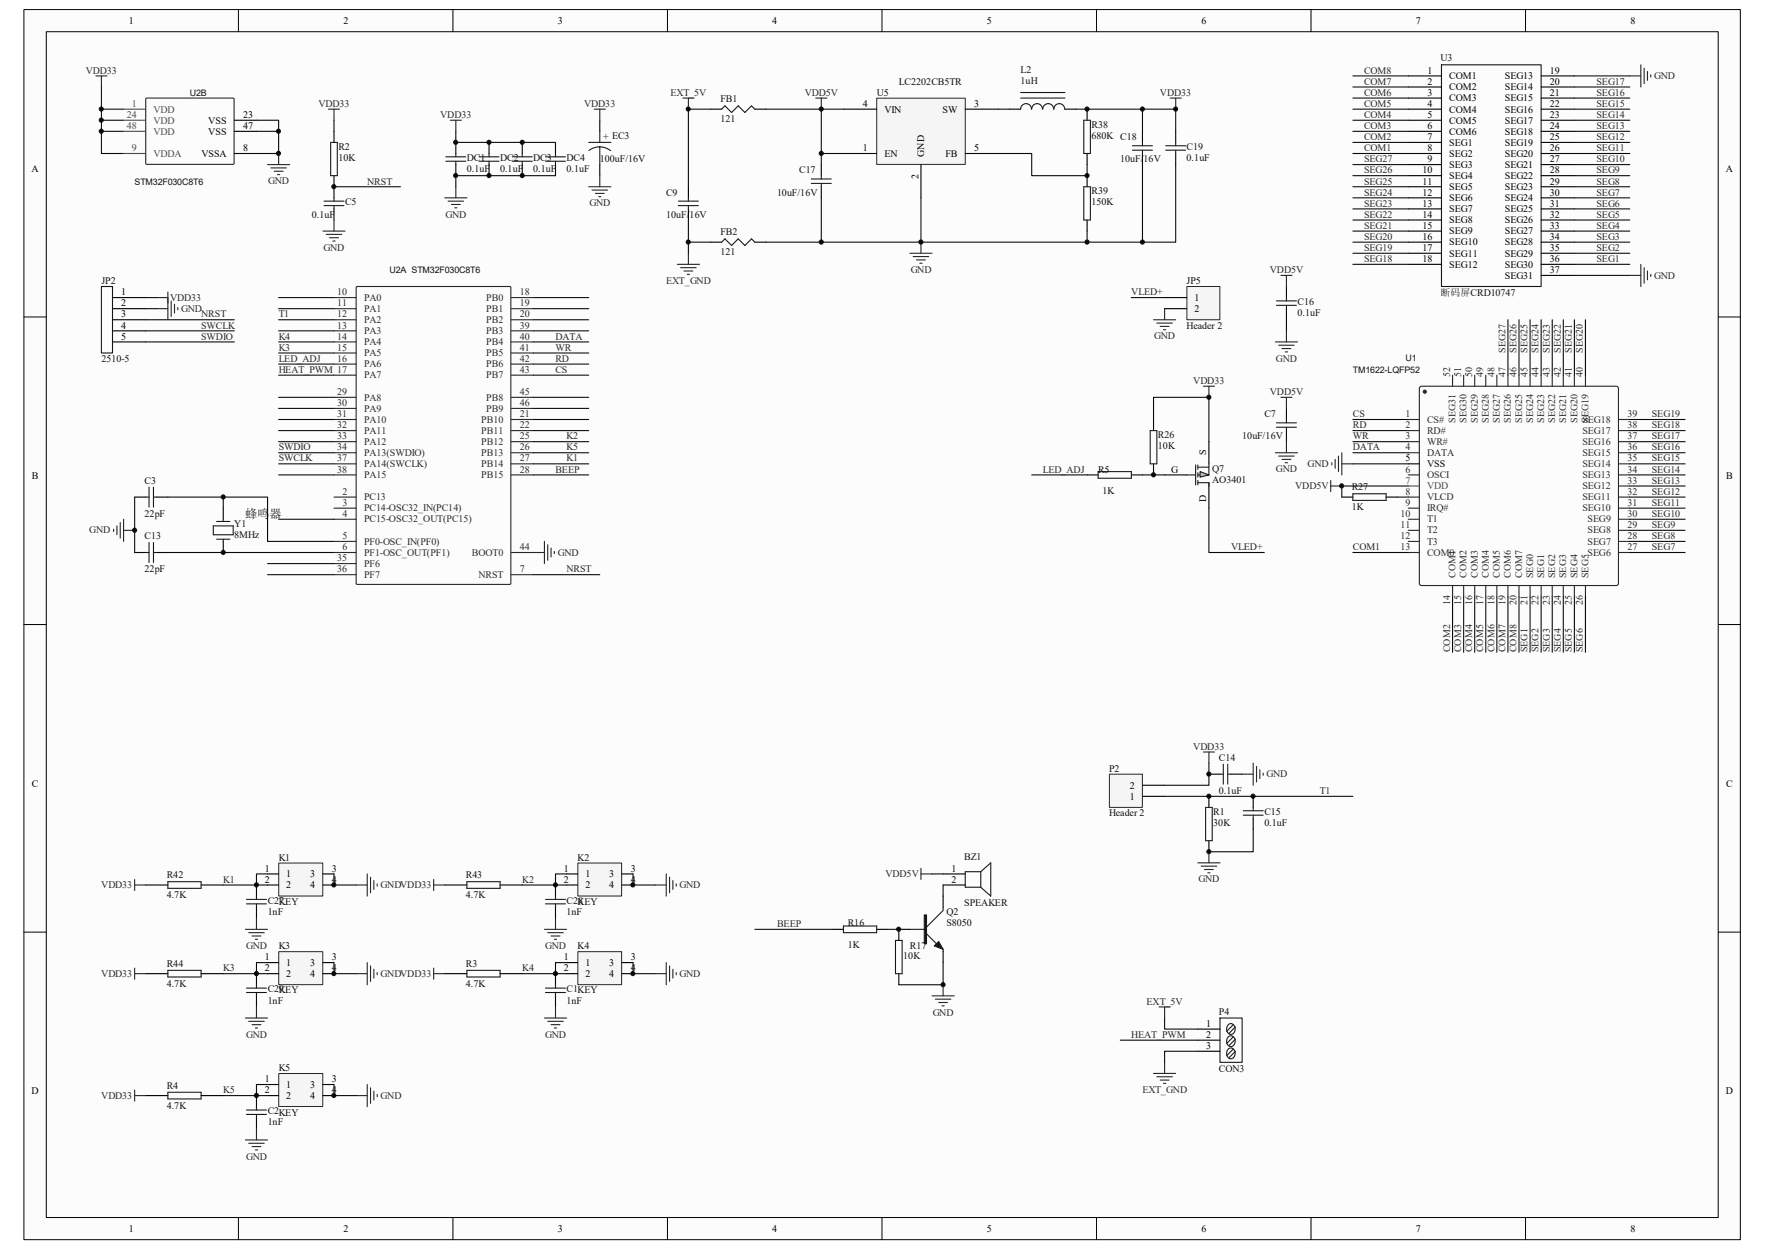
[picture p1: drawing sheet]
<svg xmlns="http://www.w3.org/2000/svg" width="297mm" height="210mm" viewBox="0 0 297 210" stroke-linecap="round" stroke-linejoin="round" font-family="sans-serif">
<path d="M4.1 1.7h288.8v206.7h-288.8z" fill="#fcfcfc"/>
<path d="M4 1.6h288.9v206.8h-288.9z" fill="none" stroke="#000" stroke-width=".17"/>
<path d="M7.8 5.4h281.3v199.3h-281.3z" fill="#fcfcfc"/>
<g fill="none" stroke="#000" stroke-width=".17">
<path d="M7.8 5.3h281.3v199.4h-281.3zM40.1 1.6v3.7M76.2 1.6v3.7M112.3 1.6v3.7M148.4 1.6v3.7M184.5 1.6v3.7M220.6 1.6v3.7M256.7 1.6v3.7M4 53.3h3.7M289.2 53.3h3.7M4 105h3.7M289.2 105h3.7"/>
<path d="M4 156.7h3.7M289.2 156.7h3.7M40.1 204.7v3.7M76.2 204.7v3.7M112.3 204.7v3.7M148.4 204.7v3.7M184.5 204.7v3.7M220.6 204.7v3.7M256.7 204.7v3.7"/>
</g>
<path d="M194.1 53.8h3.7M194.7 54.3h2.6M195.2 54.9h1.5M195.8 55.4h.4M196 51.9v1.9" fill="none" stroke="#262626" stroke-width=".19"/>
<path d="M190.4 50h5.6" fill="none" stroke="#0e0e0e" stroke-width=".19"/>
<path d="M199.8 48.2h5.5v5.6h-5.5z" fill="#f5f5f5"/>
<path d="M199.7 48.2h5.6v5.6h-5.6z" fill="none" stroke="#262626" stroke-width=".17"/>
<g fill="none" stroke="#000" stroke-width=".19">
<path d="M39.4 20.2h3.8M39.4 22.1h3.8M39.4 25.8h3.8M56.2 22.1v1.8M56.2 29.5v3.8M56.2 35.1v1.9M76.7 23.9v1.9M76.7 27.7v1.8M82.3 23.9v1.9M82.3 27.7v1.8M87.9 23.9v1.9M87.9 27.7v1.8"/>
<path d="M93.5 23.9v1.9M93.5 27.7v1.8M100.9 20.2v1.9M100.9 27.7v1.8M18.9 50h5.6M18.9 51.9h5.6M18.9 53.8h5.6M18.9 55.6h5.6M18.9 57.5h5.6M196 50h3.7M196 51.9h3.7M182.9 79.9h1.9"/>
<path d="M190.4 79.9h1.9M194.1 70.5v1.9M194.1 78v1.9M196 79.9h3.7M203.4 74.3v3.7M216.5 68.7v1.8M216.5 72.4v1.9M237 78h1.8M22.7 83.6h1.8M22.7 92.9h1.8M26.4 83.6h1.8M26.4 92.9h1.8"/>
<path d="M37.6 85.4v1.9M37.6 91v1.9M203.4 81.7v3.7M225.8 83.6h1.9M233.3 83.6h1.8M140.1 156.3h1.8M147.5 156.3h1.9M153.1 156.3h-1.8v1.8M158.7 146.9h3.7M158.7 148.8h3.7M158.7 150.7v1.8M158.7 160v1.9"/>
<path d="M151.3 163.7v1.9"/>
</g>
<g fill="none" stroke="#292929" stroke-width=".19">
<path d="M24.6 16.5h14.7v11.1h-14.7zM56.2 50h3.7M56.2 51.9h3.7M56.2 53.8h3.7M56.2 55.6h3.7M56.2 57.5h3.7M56.2 59.4h3.7M60 48.2h25.9v50h-25.9zM86 50h3.7M86 51.9h3.7M86 53.8h3.7M86 55.6h3.7"/>
<path d="M86 57.5h3.7M86 59.4h3.7M56.2 70.5h3.7M56.2 72.4h3.7M56.2 74.3h3.7M56.2 76.1h3.7M56.2 79.9h3.7M56.2 78h3.7M56.2 61.2h3.7M56.2 63.1h3.7M56.2 66.8h3.7M56.2 68.7h3.7"/>
<path d="M86 70.5h3.7M86 72.4h3.7M86 74.3h3.7M86 76.1h3.7M86 79.9h3.7M86 78h3.7M86 61.2h3.7M86 63.1h3.7M86 66.8h3.7M86 68.7h3.7M237 70.5h1.8M237 72.4h1.8"/>
<path d="M237 74.3h1.8M237 76.1h1.8M237 79.9h1.8M239 65l33-.1 .3 .2 .1 33-.2 .3-33 .1-.3-.2-.1-33zM244.4 63.1v1.8M246.3 63.1v1.8M248.2 63.1v1.8M250 63.1v1.8M251.9 63.1v1.8M253.8 63.1v1.8M255.6 63.1v1.8M257.5 63.1v1.8"/>
<path d="M259.3 63.1v1.8M261.2 63.1v1.8M263.1 63.1v1.8M264.9 63.1v1.8M266.8 63.1v1.8M272.4 70.5h1.9M272.4 72.4h1.9M272.4 74.3h1.9M272.4 76.1h1.9M272.4 79.9h1.9M272.4 78h1.9M56.2 83.6h3.7"/>
<path d="M56.2 85.4h3.7M56.2 87.3h3.7M56.2 91h3.7M56.2 92.9h3.7M56.2 96.6h3.7M56.2 94.8h3.7M86 92.9h3.7M86 96.6h3.7M237 83.6h1.8M237 85.4h1.8M237 87.3h1.8M237 89.2h1.8"/>
<path d="M237 91h1.8M237 92.9h1.8M244.4 98.5v1.9M246.3 98.5v1.9M248.2 98.5v1.9M250 98.5v1.9M251.9 98.5v1.9M253.8 98.5v1.9M255.6 98.5v1.9M257.5 98.5v1.9M259.3 98.5v1.9M261.2 98.5v1.9"/>
<path d="M263.1 98.5v1.9M264.9 98.5v1.9M266.8 98.5v1.9M272.4 83.6h1.9M272.4 85.4h1.9M272.4 87.3h1.9M272.4 89.2h1.9M272.4 91h1.9M272.4 92.9h1.9M272.4 81.7h1.9"/>
</g>
<circle cx="239.8" cy="65.9" r=".26" fill="#292929" stroke="#292929" stroke-width=".19"/>
<path d="M20.8 18.4h3.7M20.8 20.2h3.7M20.8 22.1h3.7M20.8 25.8h3.7M237 81.7h1.8" fill="none" stroke="#4c4c4c" stroke-width=".19"/>
<g fill="none" stroke="#0e0e0e" stroke-width=".19">
<path d="M17.1 14.6v11.2h3.7M17.1 18.4h3.7M17.1 22.1h3.7M17.1 20.2h3.7M43.2 20.2h3.7v5.6h-3.7M43.2 22.1h3.7M56.2 20.2v1.9M56.2 31.4h11.2M76.7 22.1v1.8h16.8M93.5 29.5h-16.8v1.9M24.5 51.9h1.9M24.5 50h1.9"/>
<path d="M24.5 53.8h14.9M24.5 55.6h14.9M24.5 57.5h14.9M46.9 51.9h9.3M46.9 50h9.3M46.9 53.8h9.3M46.9 55.6h9.3M46.9 57.5h9.3M46.9 59.4h9.3M89.7 51.9h9.4M89.7 50h9.4M89.7 53.8h9.4"/>
<path d="M89.7 55.6h9.4M89.7 57.5h9.4M89.7 59.4h9.4M266.8 53.8v9.3M46.9 70.5h9.3M46.9 72.4h9.3M46.9 74.3h9.3M46.9 76.1h9.3M46.9 78h9.3M46.9 79.9h9.3M46.9 61.2h9.3M46.9 63.1h9.3"/>
<path d="M46.9 66.8h9.3M46.9 68.7h9.3M89.7 61.2h9.4M89.7 63.1h9.4M89.7 66.8h9.4M89.7 68.7h9.4M173.6 79.9h9.3M192.3 79.9h3.7M194.1 70.5v-3.7h9.3v7.5M227.7 70.5h9.3M227.7 72.4h9.3M227.7 74.3h9.3"/>
<path d="M227.7 76.1h9.3M227.7 78h9.3M274.3 70.5h9.3M274.3 72.4h9.3M274.3 74.3h9.3M274.3 76.1h9.3M274.3 78h9.3M274.3 79.9h9.3M22.7 83.6v9.3M28.2 83.6h16.8v7.4h11.2M28.2 92.9h28M37.6 83.6v1.8"/>
<path d="M45 96.6h11.2M45 94.8h11.2M46.9 87.3h9.3M89.7 96.6h11.2M203.4 85.4v7.5h9.4M227.7 92.9h9.3M235.1 83.6h1.9M237 81.7h-11.2v1.9M274.3 83.6h9.3M274.3 92.9h9.3M274.3 91h9.3M274.3 89.2h9.3"/>
<path d="M274.3 87.3h9.3M274.3 85.4h9.3M274.3 81.7h9.3M244.4 100.4v9.3M246.3 100.4v9.3M248.2 100.4v9.3M250 100.4v9.3M251.9 100.4v9.3M253.8 100.4v9.3M255.6 100.4v9.3M257.5 100.4v9.3M259.3 100.4v9.3"/>
<path d="M261.2 100.4v9.3M263.1 100.4v9.3M264.9 100.4v9.3M266.8 100.4v9.3M127 156.3h13.1M149.4 156.3h1.9M156.8 146.9h1.9M158.7 148.8v1.9M158.7 161.9v3.7h-7.4"/>
</g>
<g fill="none" stroke="#262626" stroke-width=".19">
<path d="M16.1 12.8h1.9M17.1 12.8v1.8M55.3 18.4h1.8M56.2 18.4v1.8M100 18.4h1.9M100.9 18.4v1.8M45 27.7h3.7M45.6 28.2h2.6M46.1 28.8h1.5M46.7 29.4h.4M46.9 25.8v1.9M54.3 38.9h3.8"/>
<path d="M54.9 39.4h2.6M55.5 40h1.4M56.2 37v1.9M74.8 33.3h3.8M75.4 33.8h2.6M75.8 20.2h1.8M76 34.4h1.4M76.5 34.9h.4M76.7 20.2v1.9M76.7 31.4v1.9M99.1 31.4h3.7M99.6 32h2.6"/>
<path d="M100.2 32.5h1.5M100.7 33.1h.4M100.9 29.5v1.9M26.4 50h1.8M26.4 51.9h1.8M28.2 49.1v4.7M28.8 50.6v2.6M29.4 51.2v1.4M29.9 51.7v.4M56 40.5h.4M202.5 64.9h1.9M203.4 64.9v1.9"/>
<path d="M214.6 76.1h3.7M215.2 76.7h2.6M215.5 66.8h1.9M215.7 77.2h1.5M216.3 77.8h.4M216.5 66.8v1.9M216.5 74.3v1.8M224.1 77.8v.4M224.7 77.2v1.5M225.2 76.7v2.6M225.8 76.1v3.8M225.8 78h1.9"/>
<path d="M19.1 89v.4M19.7 88.4v1.5M20.2 87.9v2.6M20.8 87.3v3.7M20.8 89.2h1.9M89.7 92.9h1.9M91.6 91v3.8M92.2 91.6v2.6M92.7 92.2v1.4M93.3 92.7v.4M223.9 80.8v1.9M223.9 81.7h1.9"/>
<path d="M155 146v1.9M155 146.9h1.8M156.8 167.4h3.8M157.4 168h2.6M158 168.6h1.5M158.5 169.1h.4M158.7 165.6v1.8"/>
</g>
<g fill="none" stroke="#1c1c1c" stroke-width=".19">
<path d="M54.5 34.6h3.4M54.5 33.8h3.4M55.6 23.9h1.2v5.6h-1.2zM56.2 33.3v.5M56.2 34.6v.5M75 27.1h3.4M75 26.4h3.4M76.7 25.8v.6M76.7 27.1v.6M80.6 27.1h3.4M80.6 26.4h3.4M82.3 25.8v.6"/>
<path d="M82.3 27.1v.6M86.2 27.1h3.4M86.2 26.4h3.4M87.9 25.8v.6M87.9 27.1v.6M91.8 27.1h3.4M91.8 26.4h3.4M93.5 25.8v.6M93.5 27.1v.6M99.1 23.9h3.7M100.9 22.1v1.8M100.9 24.7v3"/>
<path d="M100.9 24.7l.8 .1 1 .5M100.9 24.7l-.8 .1-1 .5M17.1 48.2h1.8v11.2h-1.8zM184.8 79.3h5.6v1.1h-5.6zM193.6 72.4h1.1v5.6h-1.1zM199.7 79.9h1.5M201.2 78.2v3.3M201.6 78.6h1.8M201.6 78.2v.7M201.6 79.5v.7M203.4 78v1.9h-1.8M214.8 71.8h3.4"/>
<path d="M214.8 71.1h3.4M216.5 70.5v.6M216.5 71.8v.6M24.5 83.6h.6M24.5 92.9h.6M25.1 81.9v3.4M25.1 91.2v3.4M25.8 83.6h.6M25.8 81.9v3.4M25.8 91.2v3.4M25.8 92.9h.6M35.9 88.4h3.3v1.5h-3.3z"/>
<path d="M36.4 87.7h2.3M36.4 90.7h2.3M37.6 87.3v.4M37.6 90.7v.3M201.6 81.2h1.8v.5M201.6 80.8v.7M227.7 83h5.6v1.1h-5.6zM141.9 155.7h5.6v1.1h-5.6zM150.7 158.1h1.1v5.6h-1.1zM153.1 156.3h2.8M155.9 157l1.7 1.7M158.7 152.5v.6l-2.8 2.8"/>
<path d="M158.7 159.6v.4M165 146.6l1.7-1.5v5.6l-1.7-1.5M165 146.6v2.6M165 146.6h-2.6v2.6h2.6"/>
</g>
<g fill="#1c1c1c" stroke="#1c1c1c" stroke-width=".19">
<path d="M157.2 159.1l.8-.8 .7 1.3z"/>
<path d="M155.5 153.8h.4v4.9h-.4z" fill-rule="evenodd"/>
</g>
<path d="M201.9 79.3l1.5 .6-1.5 .3z" fill="#c0c0c0" stroke="#1c1c1c" stroke-width=".19"/>
<g fill="none" stroke="#000" stroke-width=".19">
<path d="M119.6 18.4h1.8M127 18.4h1.9M169.9 18.4h1.9M179.2 18.4h1.9M115.8 31.4v1.9M115.8 35.1v1.9M138.2 27.7v1.8M138.2 31.4v1.9M192.3 22.1v1.8M192.3 25.8v1.9M197.8 22.1v1.8M197.8 25.8v1.9"/>
<path d="M119.6 40.7h1.8M127 40.7h1.9"/>
</g>
<g fill="none" stroke="#1c1c1c" stroke-width=".19">
<path d="M121.4 18.4l.6-.6 1.1 1.1 1.1-1.1 1.1 1.1 1.2-1.1 .5 .6M171.8 16.5h7.4M171.8 15.6h7.4M173.6 18.4a.91 .91 0 0 0-.9-1 .91 .91 0 0 0-.9 1M175.4 18.4a.9 .9 0 0 0-.9-1 .9 .9 0 0 0-.9 1M179.2 18.4a.93 .93 0 0 0-1-1 .93 .93 0 0 0-.9 1 .91 .91 0 0 0-.9-1 .91 .91 0 0 0-.9 1M114.2 34.6h3.3M114.2 33.8h3.3M115.8 33.3v.5M115.8 34.6v.5M136.5 30.8h3.4M136.5 30.1h3.4"/>
<path d="M138.2 29.5v.6M138.2 30.8v.6M190.6 25.3h3.3M190.6 24.5h3.3M192.3 23.9v.6M192.3 25.3v.5M196.2 25.3h3.3M196.2 24.5h3.3M197.8 23.9v.6M197.8 25.3v.5M121.4 40.7l.6-.5 1.1 1.1 1.1-1.1 1.1 1.1 1.2-1.1 .5 .5"/>
</g>
<path d="M114.9 16.5h1.9M115.8 16.5v1.9M196.9 16.5h1.9M197.8 16.5v1.9M114 44.4h3.7M114.5 45h2.6M115.1 45.6h1.5M115.7 46.1h.3M115.8 42.6v1.8" fill="none" stroke="#262626" stroke-width=".19"/>
<path d="M115.8 37v3.7h3.8M115.8 40.7v1.9" fill="none" stroke="#0e0e0e" stroke-width=".19"/>
<path d="M147.6 16.6h14.8v11h-14.8z" fill="#f5f5f5"/>
<path d="M147.5 16.5h14.9v11.1h-14.9z" fill="none" stroke="#262626" stroke-width=".17"/>
<g fill="none" stroke="#000" stroke-width=".19">
<path d="M141.9 18.4h5.6M162.4 18.4h5.6M182.9 18.4v1.8M141.9 25.8h5.6M155 27.7v5.6M162.4 25.8h5.6M182.9 25.8v1.9M182.9 29.5v1.9M182.9 37v1.9M216.5 48.2v1.8M216.5 51.9v1.9M93.5 148.8v1.9"/>
<path d="M93.5 152.5v1.9"/>
</g>
<g fill="none" stroke="#262626" stroke-width=".19">
<path d="M137.3 16.5h1.8M138.2 16.5v1.9M153.1 42.6h3.7M153.7 43.1h2.6M154.2 43.7h1.5M154.8 44.3h.4M155 40.7v1.9M214.6 57.5h3.7M215.2 58.1h2.6M215.5 46.3h1.9M215.7 58.6h1.5M216.3 59.2h.4"/>
<path d="M216.5 46.3v1.9M216.5 55.6v1.9"/>
</g>
<g fill="none" stroke="#0e0e0e" stroke-width=".19">
<path d="M119.6 18.4h-3.8v13M128.9 18.4h13M138.2 18.4v9.3M168 18.4h1.9M181.1 18.4h16.7v3.7M192.3 18.4v3.7M138.2 33.3v7.4h16.8M138.2 25.8h3.7M155 33.3v7.4h27.9M168 25.8h5.6v3.7h9.3v-1.8M192.3 27.7v13M197.8 27.7v13h-14.9v-1.8"/>
<path d="M128.9 40.7h9.3M216.5 53.8v1.8"/>
</g>
<path d="M182.4 20.2h1.1v5.6h-1.1zM182.4 31.4h1.1v5.6h-1.1zM214.8 51.3h3.4M214.8 50.6h3.4M216.5 50v.6M216.5 51.3v.6M91.8 151.2h3.4M91.8 152h3.4M93.5 150.7v.5M93.5 152v.5" fill="none" stroke="#1c1c1c" stroke-width=".19"/>
<path d="M97.3 145.2h7.3v5.5h-7.3z" fill="#f5f5f5"/>
<path d="M97.2 145.1h7.4v5.6h-7.4z" fill="none" stroke="#262626" stroke-width=".17"/>
<path d="M43.2 148.8v1.9M43.2 152.5v1.9M74.8 148.8h3.8M84.2 148.8h3.7M95.3 146.9h1.9M95.3 148.8h1.9M104.7 146.9h1.8M104.7 148.8h1.8M43.2 163.7v1.9M43.2 167.4v1.9" fill="none" stroke="#000" stroke-width=".19"/>
<path d="M73 148.8h1.8M73 147.9v1.8M91.6 156.3h3.7M92.2 156.8h2.6M92.7 157.4h1.5M93.3 157.9h.4M93.5 154.4v1.9M110.2 148.8h1.9M112.1 146.9v3.8M112.7 147.5v2.6M113.2 148.1v1.5M113.8 148.6v.4" fill="none" stroke="#262626" stroke-width=".19"/>
<path d="M87.9 148.8h7.4M95.3 146.9h-1.8v1.9M106.5 146.9v1.9h3.7" fill="none" stroke="#0e0e0e" stroke-width=".19"/>
<path d="M41.5 151.2h3.3M41.5 152h3.3M43.2 150.7v.5M43.2 152v.5M78.6 148.3h5.6v1.1h-5.6zM41.5 166.1h3.3M41.5 166.9h3.3M43.2 165.6v.5M43.2 166.9v.5" fill="none" stroke="#1c1c1c" stroke-width=".19"/>
<path d="M46.9 145.2h7.4v5.5h-7.4z" fill="#f5f5f5"/>
<path d="M46.9 145.1h7.4v5.6h-7.4z" fill="none" stroke="#262626" stroke-width=".17"/>
<path d="M45 146.9h1.9M45 148.8h1.9M54.3 146.9h1.9M54.3 148.8h1.9" fill="none" stroke="#000" stroke-width=".19"/>
<path d="M46.9 160.1h7.4v5.5h-7.4z" fill="#f5f5f5"/>
<path d="M46.9 160h7.4v5.6h-7.4z" fill="none" stroke="#262626" stroke-width=".17"/>
<g fill="none" stroke="#000" stroke-width=".19">
<path d="M237 12.8h5.6M237 14.6h5.6M237 16.5h5.6M237 18.4h5.6M259.3 12.8h5.6M259.3 14.6h5.6M259.3 16.5h5.6M259.3 18.4h5.6M237 20.2h5.6M237 22.1h5.6M237 23.9h5.6M237 25.8h5.6"/>
<path d="M237 27.7h5.6M237 29.5h5.6M237 31.4h5.6M237 33.3h5.6M237 35.1h5.6M237 37h5.6M237 38.9h5.6M259.3 20.2h5.6M259.3 22.1h5.6M259.3 23.9h5.6M259.3 25.8h5.6M259.3 27.7h5.6"/>
<path d="M259.3 29.5h5.6M259.3 31.4h5.6M259.3 33.3h5.6M259.3 35.1h5.6M259.3 37h5.6M259.3 38.9h5.6M237 40.7h5.6M237 42.6h5.6M237 44.4h5.6M259.3 40.7h5.6M259.3 42.6h5.6M259.3 44.4h5.6"/>
<path d="M259.3 46.3h5.6M24.5 148.8h3.7M33.8 148.8h3.8M24.5 163.7h3.7M33.8 163.7h3.8M45 161.9h1.9M45 163.7h1.9M54.3 161.9h1.9M54.3 163.7h1.9"/>
</g>
<g fill="none" stroke="#262626" stroke-width=".19">
<path d="M274.3 12.8h1.8M276.1 10.9v3.7M276.7 11.5v2.6M277.2 12v1.5M277.8 12.6v.4M274.3 46.3h1.8M276.1 44.4v3.8M276.7 45v2.6M277.2 45.6v1.5M277.8 46.1v.4M22.7 148.8h1.8M22.7 147.9v1.8"/>
<path d="M41.3 156.3h3.7M41.9 156.8h2.6M42.4 157.4h1.5M43 157.9h.3M43.2 154.4v1.9M59.9 148.8h1.9M61.8 146.9v3.8M62.4 147.5v2.6M62.9 148.1v1.5M63.5 148.6v.4M22.7 163.7h1.8M22.7 162.8v1.9"/>
<path d="M41.3 171.2h3.7M41.9 171.7h2.6M42.4 172.3h1.5M43 172.9h.3M43.2 169.3v1.9M59.9 163.7h1.9M61.8 161.9v3.7M62.4 162.4v2.6M62.9 163v1.5M63.5 163.5v.4"/>
</g>
<g fill="none" stroke="#0e0e0e" stroke-width=".19">
<path d="M227.7 12.8h9.3M227.7 14.6h9.3M227.7 16.5h9.3M227.7 18.4h9.3M264.9 12.8h9.4M264.9 14.6h9.4M264.9 16.5h9.4M264.9 18.4h9.4M227.7 23.9h9.3M227.7 25.8h9.3M227.7 27.7h9.3M227.7 29.5h9.3"/>
<path d="M227.7 31.4h9.3M227.7 33.3h9.3M227.7 35.1h9.3M227.7 37h9.3M227.7 38.9h9.3M227.7 20.2h9.3M227.7 22.1h9.3M264.9 23.9h9.4M264.9 25.8h9.4M264.9 27.7h9.4M264.9 29.5h9.4M264.9 31.4h9.4"/>
<path d="M264.9 33.3h9.4M264.9 35.1h9.4M264.9 37h9.4M264.9 38.9h9.4M264.9 20.2h9.4M264.9 22.1h9.4M227.7 40.7h9.3M227.7 42.6h9.3M227.7 44.4h9.3M253.8 53.8v9.3M255.6 53.8v9.3M257.5 53.8v9.3"/>
<path d="M259.3 53.8v9.3M261.2 53.8v9.3M263.1 53.8v9.3M264.9 40.7h9.4M264.9 42.6h9.4M264.9 44.4h9.4M264.9 46.3h9.4M264.9 53.8v9.3M89.7 70.5h9.4M89.7 72.4h9.4M89.7 76.1h9.4M89.7 78h9.4"/>
<path d="M89.7 79.9h9.4M37.6 148.8h5.6M45 146.9h-1.8v1.9h1.8M56.2 146.9v1.9h3.7M37.6 163.7h7.4M45 161.9h-1.8v1.8M56.2 161.9v1.8h3.7"/>
</g>
<path d="M242.6 10.9h16.7v37.3h-16.7zM28.2 148.3h5.6v1.1h-5.6zM28.2 163.2h5.6v1.1h-5.6z" fill="none" stroke="#1c1c1c" stroke-width=".19"/>
<path d="M186.7 130.2h5.5v5.6h-5.5z" fill="#f5f5f5"/>
<path d="M186.7 130.2h5.5v5.6h-5.5z" fill="none" stroke="#262626" stroke-width=".17"/>
<path d="M192.3 133.9h3.7M192.3 132h3.7M93.5 163.7v1.9M93.5 167.4v1.9" fill="none" stroke="#000" stroke-width=".19"/>
<path d="M91.8 166.1h3.4M91.8 166.9h3.4M93.5 165.6v.5M93.5 166.9v.5" fill="none" stroke="#1c1c1c" stroke-width=".19"/>
<path d="M97.3 160.1h7.3v5.5h-7.3z" fill="#f5f5f5"/>
<path d="M97.2 160h7.4v5.6h-7.4z" fill="none" stroke="#262626" stroke-width=".17"/>
<path d="M74.8 163.7h3.8M84.2 163.7h3.7M95.3 161.9h1.9M95.3 163.7h1.9M104.7 161.9h1.8M104.7 163.7h1.8M43.2 184.2v1.9M43.2 187.9v1.9" fill="none" stroke="#000" stroke-width=".19"/>
<path d="M73 163.7h1.8M73 162.8v1.9M91.6 171.2h3.7M92.2 171.7h2.6M92.7 172.3h1.5M93.3 172.9h.4M93.5 169.3v1.9M110.2 163.7h1.9M112.1 161.9v3.7M112.7 162.4v2.6M113.2 163v1.5M113.8 163.5v.4" fill="none" stroke="#262626" stroke-width=".19"/>
<path d="M87.9 163.7h7.4M95.3 161.9h-1.8v1.8M106.5 161.9v1.8h3.7" fill="none" stroke="#0e0e0e" stroke-width=".19"/>
<path d="M78.6 163.2h5.6v1.1h-5.6zM41.5 186.6h3.3M41.5 187.4h3.3M43.2 186.1v.5M43.2 187.4v.5" fill="none" stroke="#1c1c1c" stroke-width=".19"/>
<path d="M46.9 180.6h7.4v5.5h-7.4z" fill="#f5f5f5"/>
<path d="M46.9 180.5h7.4v5.6h-7.4z" fill="none" stroke="#262626" stroke-width=".17"/>
<g fill="none" stroke="#000" stroke-width=".19">
<path d="M203.4 133.9v1.9M203.4 130.2h1.9M207.2 130.2h1.8M210.9 133.9v1.9M210.9 137.6v1.9M203.4 141.4v1.8M201.6 173h3.7M201.6 174.9h3.7M201.6 176.8h3.7M24.5 184.2h3.7M33.8 184.2h3.8M45 182.4h1.9"/>
<path d="M45 184.2h1.9M54.3 182.4h1.9M54.3 184.2h1.9"/>
</g>
<g fill="none" stroke="#262626" stroke-width=".19">
<path d="M202.5 126.4h1.9M203.4 126.4v1.9M209 130.2h1.9M210.9 128.3v3.7M211.4 128.9v2.6M212 129.4v1.5M212.6 130v.4M201.6 145.1h3.7M202.1 145.6h2.6M202.7 146.2h1.5M203.2 146.8h.4M203.4 143.2v1.9"/>
<path d="M195 169.3h1.9M196 169.3v1.9M196 178.6v1.9M22.7 184.2h1.8M22.7 183.3v1.9M41.3 191.7h3.7M41.9 192.2h2.6M42.4 192.8h1.5M43 193.4h.3M43.2 189.8v1.9M59.9 184.2h1.9M61.8 182.4v3.7"/>
<path d="M62.4 182.9v2.6M62.9 183.5v1.5M63.5 184v.4M194.1 180.5h3.7M194.7 181.1h2.6M195.2 181.6h1.5M195.8 182.2h.4"/>
</g>
<path d="M89.7 74.3h9.4M196 133.9h31.7M203.4 128.3v3.7h-7.4M210.9 139.5v3.7h-7.5M188.5 174.9h13.1M196 171.2v1.8h5.6M201.6 176.8h-5.6v1.8M37.6 184.2h7.4M45 182.4h-1.8v1.8M56.2 182.4v1.8h3.7" fill="none" stroke="#0e0e0e" stroke-width=".19"/>
<g fill="none" stroke="#1c1c1c" stroke-width=".19">
<path d="M202.9 135.8h1.1v5.6h-1.1zM205.3 130.2h.6M205.9 128.5v3.4M206.6 130.2h.6M206.6 128.5v3.4M209.2 136.3h3.4M209.2 137.1h3.4M210.9 135.8v.5M210.9 137.1v.5M205.3 171.2h3.7v7.4h-3.7zM206.6 172.4a.71 .71 0 0 1 .9-.2 .71 .71 0 0 1 .3 .8 .74 .74 0 0 1-.7 .9 .74 .74 0 0 1-.7-.9zM206.6 174.4a.71 .71 0 0 1 .9-.1 .71 .71 0 0 1 .3 .8 .74 .74 0 0 1-.7 .9 .74 .74 0 0 1-.7-.9z"/>
<path d="M206.6 176.5a.71 .71 0 0 1 .9-.2 .71 .71 0 0 1 .3 .8 .74 .74 0 0 1-.7 .9 .74 .74 0 0 1-.7-.9zM207.5 172.3l-1.1 1.1M207.5 174.3l-1.1 1.2M207.5 176.4l-1.1 1.1M207.9 172.7l-1.1 1.1M207.9 174.7l-1.1 1.1M207.9 176.8l-1.1 1.1M28.2 183.7h5.6v1.1h-5.6z"/>
</g>
<g fill="#0e0e0e" stroke="#0e0e0e" stroke-width=".17">
<circle cx="17" cy="22.1" r=".35"/>
<circle cx="17" cy="20.2" r=".35"/>
<circle cx="17" cy="18.3" r=".35"/>
<circle cx="22.6" cy="89.2" r=".35"/>
<circle cx="37.6" cy="92.9" r=".35"/>
<circle cx="37.6" cy="83.6" r=".35"/>
<circle cx="43.1" cy="184.2" r=".35"/>
<circle cx="43.1" cy="163.7" r=".35"/>
<circle cx="43.1" cy="148.8" r=".35"/>
<circle cx="46.9" cy="25.8" r=".35"/>
<circle cx="46.9" cy="22.1" r=".35"/>
<circle cx="56.2" cy="184.2" r=".35"/>
<circle cx="56.2" cy="163.7" r=".35"/>
<circle cx="56.2" cy="148.8" r=".35"/>
<circle cx="56.2" cy="31.4" r=".35"/>
<circle cx="76.7" cy="29.5" r=".35"/>
<circle cx="76.7" cy="23.9" r=".35"/>
<circle cx="82.3" cy="29.5" r=".35"/>
<circle cx="82.3" cy="23.9" r=".35"/>
<circle cx="87.9" cy="29.5" r=".35"/>
<circle cx="87.9" cy="23.9" r=".35"/>
<circle cx="93.5" cy="163.7" r=".35"/>
<circle cx="93.5" cy="148.8" r=".35"/>
<circle cx="106.5" cy="163.7" r=".35"/>
<circle cx="106.5" cy="148.8" r=".35"/>
<circle cx="115.8" cy="40.7" r=".35"/>
<circle cx="115.8" cy="18.3" r=".35"/>
<circle cx="138.2" cy="40.7" r=".35"/>
<circle cx="138.2" cy="25.8" r=".35"/>
<circle cx="138.2" cy="18.3" r=".35"/>
<circle cx="151.2" cy="156.2" r=".35"/>
<circle cx="155" cy="40.7" r=".35"/>
<circle cx="158.7" cy="165.6" r=".35"/>
<circle cx="182.9" cy="40.7" r=".35"/>
<circle cx="182.9" cy="29.5" r=".35"/>
<circle cx="182.9" cy="18.3" r=".35"/>
<circle cx="192.2" cy="40.7" r=".35"/>
<circle cx="192.2" cy="18.3" r=".35"/>
<circle cx="194.1" cy="79.8" r=".35"/>
<circle cx="197.8" cy="18.3" r=".35"/>
<circle cx="203.4" cy="143.2" r=".35"/>
<circle cx="203.4" cy="133.9" r=".35"/>
<circle cx="203.4" cy="130.2" r=".35"/>
<circle cx="203.4" cy="66.8" r=".35"/>
<circle cx="210.9" cy="133.9" r=".35"/>
<circle cx="225.8" cy="81.7" r=".35"/>
</g>
<text font-size="2" fill="#0e0e0e" x="41.3" y="87">蜂鸣器</text>
<g font-size="1.7">
<text x="21.7" y="4">1</text>
<text x="57.8" y="4">2</text>
<text x="93.9" y="4">3</text>
<text x="130" y="4">4</text>
<text x="166.1" y="4">5</text>
<text x="202.2" y="4">6</text>
<text x="238.3" y="4">7</text>
<text x="274.4" y="4">8</text>
<text x="145.2" y="17.9">4</text>
<text x="163.9" y="17.9">3</text>
<text x="240.2" y="12.4">1</text>
<text x="240.2" y="14.2">2</text>
<text x="240.2" y="16.1">3</text>
<text x="240.2" y="17.9">4</text>
<text x="243.9" y="13.3">COM1</text>
<text x="243.9" y="15.2">COM2</text>
<text x="243.9" y="17">COM3</text>
<text x="253.2" y="13.3">SEG13</text>
<text x="253.2" y="15.2">SEG14</text>
<text x="253.2" y="17">SEG15</text>
<text x="260.8" y="12.4">19</text>
<text x="260.8" y="14.2">20</text>
<text x="260.8" y="16.1">21</text>
<text x="260.8" y="17.9">22</text>
<text x="35.1" y="20.8">VSS</text>
<text x="35.1" y="22.6">VSS</text>
<text x="40.9" y="19.9">23</text>
<text x="40.9" y="21.7">47</text>
<text x="148.8" y="18.9">VIN</text>
<text x="158.6" y="18.9">SW</text>
<text x="240.2" y="19.9">5</text>
<text x="240.2" y="21.7">6</text>
<text x="240.2" y="23.6">7</text>
<text x="243.9" y="18.9">COM4</text>
<text x="243.9" y="20.8">COM5</text>
<text x="243.9" y="22.6">COM6</text>
<text x="253.2" y="18.9">SEG16</text>
<text x="253.2" y="20.8">SEG17</text>
<text x="253.2" y="22.6">SEG18</text>
<text x="260.8" y="19.9">23</text>
<text x="260.8" y="21.7">24</text>
<text x="260.8" y="23.6">25</text>
<text x="5.3" y="28.9">A</text>
<text x="33.9" y="26.4">VSSA</text>
<text x="40.9" y="25.4">8</text>
<text x="145.2" y="25.4">1</text>
<text x="148.8" y="26.4">EN</text>
<text x="155.5" y="26.4" transform="rotate(-90 155.5 26.4)">GND</text>
<text x="159.1" y="26.4">FB</text>
<text x="163.9" y="25.4">5</text>
<text x="239.4" y="29.2">10</text>
<text x="240.2" y="25.4">8</text>
<text x="240.2" y="27.3">9</text>
<text x="243.9" y="24.5">SEG1</text>
<text x="243.9" y="26.4">SEG2</text>
<text x="243.9" y="28.2">SEG3</text>
<text x="253.2" y="24.5">SEG19</text>
<text x="253.2" y="26.4">SEG20</text>
<text x="253.2" y="28.2">SEG21</text>
<text x="260.8" y="25.4">26</text>
<text x="260.8" y="27.3">27</text>
<text x="260.8" y="29.2">28</text>
<text x="290.4" y="28.9">A</text>
<text x="154.6" y="30" transform="rotate(-90 154.6 30)">2</text>
<text x="239.4" y="31">11</text>
<text x="239.4" y="32.9">12</text>
<text x="239.4" y="34.8">13</text>
<text x="243.9" y="30.1">SEG4</text>
<text x="243.9" y="32">SEG5</text>
<text x="243.9" y="33.8">SEG6</text>
<text x="243.9" y="35.7">SEG7</text>
<text x="253.2" y="30.1">SEG22</text>
<text x="253.2" y="32">SEG23</text>
<text x="253.2" y="33.8">SEG24</text>
<text x="253.2" y="35.7">SEG25</text>
<text x="260.8" y="31">29</text>
<text x="260.8" y="32.9">30</text>
<text x="260.8" y="34.8">31</text>
<text x="239.4" y="36.6">14</text>
<text x="239.4" y="38.5">15</text>
<text x="239.4" y="40.3">16</text>
<text x="243.9" y="37.5">SEG8</text>
<text x="243.9" y="39.4">SEG9</text>
<text x="243.9" y="41.3">SEG10</text>
<text x="253.2" y="37.5">SEG26</text>
<text x="253.2" y="39.4">SEG27</text>
<text x="253.2" y="41.3">SEG28</text>
<text x="260.8" y="36.6">32</text>
<text x="260.8" y="38.5">33</text>
<text x="260.8" y="40.3">34</text>
<text x="239.4" y="42.2">17</text>
<text x="239.4" y="44.1">18</text>
<text x="243.9" y="43.1">SEG11</text>
<text x="243.9" y="45">SEG12</text>
<text x="253.2" y="43.1">SEG29</text>
<text x="253.2" y="45">SEG30</text>
<text x="253.2" y="46.9">SEG31</text>
<text x="260.8" y="42.2">35</text>
<text x="260.8" y="44.1">36</text>
<text x="260.8" y="45.9">37</text>
<text x="20.4" y="49.7">1</text>
<text x="20.4" y="51.5">2</text>
<text x="20.4" y="53.4">3</text>
<text x="201" y="50.6">1</text>
<text x="201" y="52.5">2</text>
<text x="20.4" y="55.2">4</text>
<text x="20.4" y="57.1">5</text>
<text x="203" y="76.5" transform="rotate(-90 203 76.5)">S</text>
<text x="236.5" y="77.6">5</text>
<text x="5.3" y="80.6">B</text>
<text x="197.1" y="79.5">G</text>
<text x="240.2" y="78.5">VSS</text>
<text x="290.5" y="80.6">B</text>
<text x="203" y="84.5" transform="rotate(-90 203 84.5)">D</text>
<text x="5.3" y="132.3">C</text>
<text x="190.1" y="134.5">1</text>
<text x="190.1" y="132.6">2</text>
<text x="290.5" y="132.3">C</text>
<text x="44.6" y="146.6">1</text>
<text x="44.6" y="148.4">2</text>
<text x="48.2" y="147.5">1</text>
<text x="48.2" y="149.4">2</text>
<text x="52.2" y="147.5">3</text>
<text x="52.2" y="149.4">4</text>
<text x="55.8" y="146.6">3</text>
<text x="55.8" y="148.4">4</text>
<text x="94.9" y="146.6">1</text>
<text x="94.9" y="148.4">2</text>
<text x="98.5" y="147.5">1</text>
<text x="98.5" y="149.4">2</text>
<text x="102.5" y="147.5">3</text>
<text x="102.5" y="149.4">4</text>
<text x="106.2" y="146.6">3</text>
<text x="106.2" y="148.4">4</text>
<text x="160.1" y="146.6">1</text>
<text x="160.1" y="148.4">2</text>
<text x="44.6" y="161.5">1</text>
<text x="55.8" y="161.5">3</text>
<text x="94.9" y="161.5">1</text>
<text x="106.2" y="161.5">3</text>
<text x="44.6" y="163.3">2</text>
<text x="48.2" y="162.4">1</text>
<text x="48.2" y="164.3">2</text>
<text x="52.2" y="162.4">3</text>
<text x="52.2" y="164.3">4</text>
<text x="55.8" y="163.3">4</text>
<text x="94.9" y="163.3">2</text>
<text x="98.5" y="162.4">1</text>
<text x="98.5" y="164.3">2</text>
<text x="102.5" y="162.4">3</text>
<text x="102.5" y="164.3">4</text>
<text x="106.2" y="163.3">4</text>
<text x="203" y="172.6">1</text>
<text x="203" y="174.5">2</text>
<text x="203" y="176.4">3</text>
<text x="5.3" y="184">D</text>
<text x="44.6" y="182">1</text>
<text x="44.6" y="183.9">2</text>
<text x="48.2" y="182.9">1</text>
<text x="48.2" y="184.8">2</text>
<text x="52.2" y="182.9">3</text>
<text x="52.2" y="184.8">4</text>
<text x="55.8" y="182">3</text>
<text x="55.8" y="183.9">4</text>
<text x="290.4" y="184">D</text>
<text x="21.7" y="207.1">1</text>
<text x="57.8" y="207.1">2</text>
<text x="93.9" y="207.1">3</text>
<text x="130" y="207.1">4</text>
<text x="166.1" y="207.1">5</text>
<text x="202.2" y="207.1">6</text>
<text x="238.3" y="207.1">7</text>
<text x="274.4" y="207.1">8</text>
</g>
<g font-size="1.7" fill="#0e0e0e">
<text x="242.4" y="10.3">U3</text>
<text x="121.2" y="17.2">FB1</text>
<text x="147.5" y="16.1">U5</text>
<text x="151.3" y="14.2">LC2202CB5TR</text>
<text x="171.7" y="12.2">L2</text>
<text x="171.7" y="14.1">1uH</text>
<text x="101.5" y="23.6">+ EC3</text>
<text x="121.2" y="20.6">121</text>
<text x="183.7" y="21.5">R38</text>
<text x="183.7" y="23.4">680K C18</text>
<text x="56.9" y="25.2">R2</text>
<text x="56.9" y="27.1">10K</text>
<text x="78.6" y="27.1">DC1</text>
<text x="78.6" y="29">0.1uF</text>
<text x="84.2" y="27.1">DC2</text>
<text x="84.2" y="29">0.1uF</text>
<text x="89.7" y="27.1">DC3</text>
<text x="89.7" y="29">0.1uF</text>
<text x="95.3" y="27.1">DC4</text>
<text x="95.3" y="29">0.1uF</text>
<text x="100.9" y="27.3">100uF/16V</text>
<text x="134.5" y="29.2">C17</text>
<text x="188.5" y="27.3">10uF/16V</text>
<text x="199.7" y="25.2">C19</text>
<text x="199.7" y="27.1">0.1uF</text>
<text x="58.1" y="34.5">C5</text>
<text x="112.1" y="32.9">C9</text>
<text x="130.8" y="32.9">10uF/16V</text>
<text x="183.7" y="32.7">R39</text>
<text x="183.7" y="34.5">150K</text>
<text x="52.5" y="36.6">0.1uF</text>
<text x="112.1" y="36.6">10uF/16V</text>
<text x="121.2" y="39.6">FB2</text>
<text x="17.1" y="47.8">JP2</text>
<text x="121.2" y="42.9">121</text>
<text x="199.7" y="47.8">JP5</text>
<text x="218.4" y="51.4">C16</text>
<text x="218.4" y="53.2">0.1uF</text>
<text x="242.4" y="49.8">断码屏CRD10747</text>
<text x="199.7" y="55.2">Header 2</text>
<text x="17.1" y="60.8">2510-5</text>
<text x="212.8" y="70.1">C7</text>
<text x="194.9" y="73.7">R26</text>
<text x="194.9" y="75.6">10K</text>
<text x="209" y="73.9">10uF/16V</text>
<text x="24.3" y="81.3">C3</text>
<text x="184.8" y="79.5">R5</text>
<text x="185.5" y="83">1K</text>
<text x="204" y="79.3">Q7</text>
<text x="204" y="81.2">AO3401</text>
<text x="227.5" y="82.5">R27</text>
<text x="24.3" y="86.9">22pF</text>
<text x="39.4" y="88.6">Y1</text>
<text x="227.5" y="85.8">1K</text>
<text x="24.3" y="90.6">C13</text>
<text x="39.4" y="90.5">8MHz</text>
<text x="24.3" y="96.2">22pF</text>
<text x="186.6" y="129.8">P2</text>
<text x="205.1" y="127.9">C14</text>
<text x="186.6" y="137.2">Header 2</text>
<text x="204.2" y="137.1">R1</text>
<text x="205.1" y="133.5">0.1uF</text>
<text x="212.8" y="137.1">C15</text>
<text x="204.2" y="138.9">30K</text>
<text x="212.8" y="138.9">0.1uF</text>
<text x="28.1" y="147.7">R42</text>
<text x="46.9" y="144.7">K1</text>
<text x="78.4" y="147.7">R43</text>
<text x="97.2" y="144.7">K2</text>
<text x="162.3" y="144.5">BZ1</text>
<text x="28.1" y="151">4.7K</text>
<text x="45" y="152">C27</text>
<text x="45" y="153.8">1nF</text>
<text x="46.9" y="152.1">KEY</text>
<text x="78.4" y="151">4.7K</text>
<text x="95.3" y="152">C28</text>
<text x="95.3" y="153.8">1nF</text>
<text x="97.2" y="152.1">KEY</text>
<text x="142.7" y="155.7">R16</text>
<text x="159.3" y="153.8">Q2</text>
<text x="159.3" y="155.7">S8050</text>
<text x="162.3" y="152.4">SPEAKER</text>
<text x="46.9" y="159.6">K3</text>
<text x="97.2" y="159.6">K4</text>
<text x="142.7" y="159.4">1K</text>
<text x="152" y="161.3">10K</text>
<text x="153.1" y="159.6">R17</text>
<text x="28.1" y="162.6">R44</text>
<text x="28.1" y="165.9">4.7K</text>
<text x="45" y="166.9">C29</text>
<text x="46.9" y="167">KEY</text>
<text x="78.4" y="162.6">R3</text>
<text x="78.4" y="165.9">4.7K</text>
<text x="95.3" y="166.9">C1KEY</text>
<text x="45" y="168.7">1nF</text>
<text x="95.3" y="168.7">1nF</text>
<text x="205.1" y="170.6">P4</text>
<text x="28.1" y="183.1">R4</text>
<text x="46.9" y="180.1">K5</text>
<text x="205.1" y="180.3">CON3</text>
<text x="28.1" y="186.4">4.7K</text>
<text x="45" y="187.4">C2KEY</text>
<text x="45" y="189.2">1nF</text>
</g>
<g font-size="1.7" fill="#262626">
<text x="14.4" y="12.4">VDD33</text>
<text x="53.6" y="17.9">VDD33</text>
<text x="98.3" y="17.9">VDD33</text>
<text x="112.8" y="16.1">EXT_5V</text>
<text x="135.4" y="16.1">VDD5V</text>
<text x="195.2" y="16.1">VDD33</text>
<text x="229.5" y="17.9">COM5</text>
<text x="229.5" y="16.1">COM6</text>
<text x="229.5" y="14.2">COM7</text>
<text x="229.5" y="12.4">COM8</text>
<text x="268.6" y="17.9">SEG15</text>
<text x="268.6" y="16.1">SEG16</text>
<text x="268.6" y="14.2">SEG17</text>
<text x="278.3" y="13.3">GND</text>
<text x="74.1" y="19.9">VDD33</text>
<text x="229.5" y="23.6">COM2</text>
<text x="229.5" y="21.7">COM3</text>
<text x="229.5" y="19.9">COM4</text>
<text x="268.6" y="23.6">SEG12</text>
<text x="268.6" y="21.7">SEG13</text>
<text x="268.6" y="19.9">SEG14</text>
<text x="229.5" y="29.2">SEG26</text>
<text x="229.5" y="27.3">SEG27</text>
<text x="229.5" y="25.4">COM1</text>
<text x="268.6" y="29.2">SEG9</text>
<text x="268.6" y="27.3">SEG10</text>
<text x="268.6" y="25.4">SEG11</text>
<text x="45.1" y="31">GND</text>
<text x="61.8" y="31">NRST</text>
<text x="99.2" y="34.7">GND</text>
<text x="229.5" y="34.8">SEG23</text>
<text x="229.5" y="32.9">SEG24</text>
<text x="229.5" y="31">SEG25</text>
<text x="268.6" y="34.8">SEG6</text>
<text x="268.6" y="32.9">SEG7</text>
<text x="268.6" y="31">SEG8</text>
<text x="75" y="36.6">GND</text>
<text x="229.5" y="40.3">SEG20</text>
<text x="229.5" y="38.5">SEG21</text>
<text x="229.5" y="36.6">SEG22</text>
<text x="268.6" y="40.3">SEG3</text>
<text x="268.6" y="38.5">SEG4</text>
<text x="268.6" y="36.6">SEG5</text>
<text x="54.4" y="42.2">GND</text>
<text x="112.1" y="47.8">EXT_GND</text>
<text x="153.2" y="45.9">GND</text>
<text x="213.7" y="45.9">VDD5V</text>
<text x="229.5" y="44.1">SEG18</text>
<text x="229.5" y="42.2">SEG19</text>
<text x="268.6" y="44.1">SEG1</text>
<text x="268.6" y="42.2">SEG2</text>
<text x="278.3" y="46.9">GND</text>
<text x="28.6" y="50.6">VDD33</text>
<text x="30.5" y="52.5">GND</text>
<text x="33.8" y="53.4">NRST</text>
<text x="46.9" y="53.4">T1</text>
<text x="190.4" y="49.7">VLED+</text>
<text x="33.8" y="55.2">SWCLK</text>
<text x="33.8" y="57.1">SWDIO</text>
<text x="46.9" y="57.1">K4</text>
<text x="46.9" y="59">K3</text>
<text x="93.5" y="59">WR</text>
<text x="93.5" y="57.1">DATA</text>
<text x="194.2" y="57.1">GND</text>
<text x="253.3" y="59.4" transform="rotate(-90 253.3 59.4)">SEG27</text>
<text x="255.2" y="59.4" transform="rotate(-90 255.2 59.4)">SEG26</text>
<text x="257.1" y="59.4" transform="rotate(-90 257.1 59.4)">SEG25</text>
<text x="258.9" y="59.4" transform="rotate(-90 258.9 59.4)">SEG24</text>
<text x="260.8" y="59.4" transform="rotate(-90 260.8 59.4)">SEG23</text>
<text x="262.6" y="59.4" transform="rotate(-90 262.6 59.4)">SEG22</text>
<text x="264.5" y="59.4" transform="rotate(-90 264.5 59.4)">SEG21</text>
<text x="266.4" y="59.4" transform="rotate(-90 266.4 59.4)">SEG20</text>
<text x="46.9" y="60.8">LED_ADJ</text>
<text x="46.9" y="62.7">HEAT_PWM 17</text>
<text x="93.5" y="60.8">RD</text>
<text x="93.5" y="62.7">CS</text>
<text x="200.8" y="64.6">VDD33</text>
<text x="214.7" y="60.8">GND</text>
<text x="213.7" y="66.4">VDD5V</text>
<text x="227.7" y="70.1">CS</text>
<text x="278" y="70.1">SEG19</text>
<text x="46.9" y="77.6">SWCLK</text>
<text x="46.9" y="75.7">SWDIO</text>
<text x="95.3" y="73.9">K2</text>
<text x="95.3" y="77.6">K1</text>
<text x="95.3" y="75.7">K5</text>
<text x="227.7" y="72">RD</text>
<text x="227.7" y="73.9">WR</text>
<text x="227.7" y="75.7">DATA</text>
<text x="278" y="77.6">SEG15</text>
<text x="278" y="75.7">SEG16</text>
<text x="278" y="73.9">SEG17</text>
<text x="278" y="72">SEG18</text>
<text x="93.5" y="79.5">BEEP</text>
<text x="175.5" y="79.5">LED_ADJ</text>
<text x="214.7" y="79.4">GND</text>
<text x="218" y="82.3">VDD5V</text>
<text x="220" y="78.5">GND</text>
<text x="278" y="83.2">SEG12</text>
<text x="278" y="81.3">SEG13</text>
<text x="278" y="79.5">SEG14</text>
<text x="15" y="89.7">GND</text>
<text x="278" y="88.8">SEG9</text>
<text x="278" y="86.9">SEG10</text>
<text x="278" y="85">SEG11</text>
<text x="93.9" y="93.4">GND</text>
<text x="207.2" y="92.5">VLED+</text>
<text x="227.7" y="92.5">COM1</text>
<text x="278" y="92.5">SEG7</text>
<text x="278" y="90.6">SEG8</text>
<text x="95.3" y="96.2">NRST</text>
<text x="244" y="109.7" transform="rotate(-90 244 109.7)">COM2</text>
<text x="245.9" y="109.7" transform="rotate(-90 245.9 109.7)">COM3</text>
<text x="247.7" y="109.7" transform="rotate(-90 247.7 109.7)">COM4</text>
<text x="249.6" y="109.7" transform="rotate(-90 249.6 109.7)">COM5</text>
<text x="251.5" y="109.7" transform="rotate(-90 251.5 109.7)">COM6</text>
<text x="253.3" y="109.7" transform="rotate(-90 253.3 109.7)">COM7</text>
<text x="255.2" y="109.7" transform="rotate(-90 255.2 109.7)">COM8</text>
<text x="257.1" y="109.7" transform="rotate(-90 257.1 109.7)">SEG1</text>
<text x="258.9" y="109.7" transform="rotate(-90 258.9 109.7)">SEG2</text>
<text x="260.8" y="109.7" transform="rotate(-90 260.8 109.7)">SEG3</text>
<text x="262.6" y="109.7" transform="rotate(-90 262.6 109.7)">SEG4</text>
<text x="264.5" y="109.7" transform="rotate(-90 264.5 109.7)">SEG5</text>
<text x="266.4" y="109.7" transform="rotate(-90 266.4 109.7)">SEG6</text>
<text x="200.8" y="126.1">VDD33</text>
<text x="213.1" y="130.7">GND</text>
<text x="222.1" y="133.5">T1</text>
<text x="17" y="149.4">VDD33</text>
<text x="37.5" y="148.4">K1</text>
<text x="64.1" y="149.4">GNDVDD33</text>
<text x="87.9" y="148.4">K2</text>
<text x="114.3" y="149.4">GND</text>
<text x="149" y="147.5">VDD5V</text>
<text x="201.7" y="148.4">GND</text>
<text x="130.8" y="155.9">BEEP</text>
<text x="41.4" y="159.6">GND</text>
<text x="91.7" y="159.6">GND</text>
<text x="17" y="164.3">VDD33</text>
<text x="37.5" y="163.3">K3</text>
<text x="64.1" y="164.3">GNDVDD33</text>
<text x="87.9" y="163.3">K4</text>
<text x="114.3" y="164.3">GND</text>
<text x="157" y="170.8">GND</text>
<text x="193" y="168.9">EXT_5V</text>
<text x="41.4" y="174.5">GND</text>
<text x="91.7" y="174.5">GND</text>
<text x="190.4" y="174.5">HEAT_PWM</text>
<text x="17" y="184.8">VDD33</text>
<text x="37.5" y="183.9">K5</text>
<text x="64.1" y="184.8">GND</text>
<text x="192.2" y="183.8">EXT_GND</text>
<text x="41.4" y="195">GND</text>
</g>
<g font-size="1.7" fill="#4c4c4c">
<text x="22.2" y="17.9">1</text>
<text x="21.3" y="19.9">24</text>
<text x="21.3" y="21.7">48</text>
<text x="25.8" y="18.9">VDD</text>
<text x="25.8" y="20.8">VDD</text>
<text x="25.8" y="22.6">VDD</text>
<text x="22.2" y="25.4">9</text>
<text x="25.8" y="26.4">VDDA</text>
<text x="236.5" y="81.3">7</text>
<text x="240.2" y="82.3">VDD</text>
</g>
<g font-size="1.7" fill="#292929">
<text x="56.7" y="49.7">10</text>
<text x="56.7" y="51.5">11</text>
<text x="56.7" y="53.4">12</text>
<text x="61.3" y="50.6">PA0</text>
<text x="61.3" y="52.5">PA1</text>
<text x="81.8" y="50.6">PB0</text>
<text x="81.8" y="52.5">PB1</text>
<text x="87.5" y="49.7">18</text>
<text x="87.5" y="51.5">19</text>
<text x="87.5" y="53.4">20</text>
<text x="56.7" y="55.2">13</text>
<text x="56.7" y="57.1">14</text>
<text x="56.7" y="59">15</text>
<text x="61.3" y="54.3">PA2</text>
<text x="61.3" y="56.2">PA3</text>
<text x="61.3" y="58">PA4</text>
<text x="61.3" y="59.9">PA5</text>
<text x="81.8" y="54.3">PB2</text>
<text x="81.8" y="56.2">PB3</text>
<text x="81.8" y="58">PB4</text>
<text x="81.8" y="59.9">PB5</text>
<text x="87.5" y="55.2">39</text>
<text x="87.5" y="57.1">40</text>
<text x="87.5" y="59">41</text>
<text x="56.7" y="60.8">16</text>
<text x="61.3" y="61.8">PA6</text>
<text x="61.3" y="63.6">PA7</text>
<text x="81.8" y="61.8">PB6</text>
<text x="81.8" y="63.6">PB7</text>
<text x="87.5" y="60.8">42</text>
<text x="87.5" y="62.7">43</text>
<text x="244" y="63.5" transform="rotate(-90 244 63.5)">52</text>
<text x="245.9" y="63.5" transform="rotate(-90 245.9 63.5)">51</text>
<text x="247.7" y="63.5" transform="rotate(-90 247.7 63.5)">50</text>
<text x="249.6" y="63.5" transform="rotate(-90 249.6 63.5)">49</text>
<text x="251.5" y="63.5" transform="rotate(-90 251.5 63.5)">48</text>
<text x="253.3" y="63.5" transform="rotate(-90 253.3 63.5)">47</text>
<text x="255.2" y="63.5" transform="rotate(-90 255.2 63.5)">46</text>
<text x="257.1" y="63.5" transform="rotate(-90 257.1 63.5)">45</text>
<text x="258.9" y="63.5" transform="rotate(-90 258.9 63.5)">44</text>
<text x="260.8" y="63.5" transform="rotate(-90 260.8 63.5)">43</text>
<text x="262.6" y="63.5" transform="rotate(-90 262.6 63.5)">42</text>
<text x="264.5" y="63.5" transform="rotate(-90 264.5 63.5)">41</text>
<text x="266.4" y="63.5" transform="rotate(-90 266.4 63.5)">40</text>
<text x="56.7" y="66.4">29</text>
<text x="56.7" y="68.3">30</text>
<text x="56.7" y="70.1">31</text>
<text x="61.3" y="67.4">PA8</text>
<text x="61.3" y="69.2">PA9</text>
<text x="61.3" y="71.1">PA10</text>
<text x="81" y="71.1">PB10</text>
<text x="81.8" y="67.4">PB8</text>
<text x="81.8" y="69.2">PB9</text>
<text x="87.5" y="66.4">45</text>
<text x="87.5" y="68.3">46</text>
<text x="87.5" y="70.1">21</text>
<text x="236.5" y="70.1">1</text>
<text x="240.2" y="71.1">CS#</text>
<text x="244.9" y="71.1" transform="rotate(-90 244.9 71.1)">SEG31</text>
<text x="246.8" y="71.1" transform="rotate(-90 246.8 71.1)">SEG30</text>
<text x="248.7" y="71.1" transform="rotate(-90 248.7 71.1)">SEG29</text>
<text x="250.5" y="71.1" transform="rotate(-90 250.5 71.1)">SEG28</text>
<text x="252.4" y="71.1" transform="rotate(-90 252.4 71.1)">SEG27</text>
<text x="254.3" y="71.1" transform="rotate(-90 254.3 71.1)">SEG26</text>
<text x="256.1" y="71.1" transform="rotate(-90 256.1 71.1)">SEG25</text>
<text x="258" y="71.1" transform="rotate(-90 258 71.1)">SEG24</text>
<text x="259.8" y="71.1" transform="rotate(-90 259.8 71.1)">SEG23</text>
<text x="261.7" y="71.1" transform="rotate(-90 261.7 71.1)">SEG22</text>
<text x="263.6" y="71.1" transform="rotate(-90 263.6 71.1)">SEG21</text>
<text x="265.4" y="71.1" transform="rotate(-90 265.4 71.1)">SEG20</text>
<text x="266.3" y="71.1">SEG18</text>
<text x="267.3" y="71.1" transform="rotate(-90 267.3 71.1)">SEG19</text>
<text x="273.9" y="70.1">39</text>
<text x="56.7" y="72">32</text>
<text x="56.7" y="73.9">33</text>
<text x="56.7" y="75.7">34</text>
<text x="56.7" y="77.6">37</text>
<text x="61.3" y="72.9">PA11</text>
<text x="61.3" y="74.8">PA12</text>
<text x="61.3" y="76.7">PA13(SWDIO)</text>
<text x="81" y="72.9">PB11</text>
<text x="81" y="74.8">PB12</text>
<text x="81" y="76.7">PB13</text>
<text x="87.5" y="72">22</text>
<text x="87.5" y="73.9">25</text>
<text x="87.5" y="75.7">26</text>
<text x="87.5" y="77.6">27</text>
<text x="236.5" y="72">2</text>
<text x="236.5" y="73.9">3</text>
<text x="236.5" y="75.7">4</text>
<text x="240.2" y="72.9">RD#</text>
<text x="240.2" y="74.8">WR#</text>
<text x="240.2" y="76.7">DATA</text>
<text x="266.3" y="76.7">SEG15</text>
<text x="266.3" y="74.8">SEG16</text>
<text x="266.3" y="72.9">SEG17</text>
<text x="273.9" y="77.6">35</text>
<text x="273.9" y="75.7">36</text>
<text x="273.9" y="73.9">37</text>
<text x="273.9" y="72">38</text>
<text x="56.7" y="79.5">38</text>
<text x="57.6" y="83.2">2</text>
<text x="61.3" y="78.5">PA14(SWCLK)</text>
<text x="61.3" y="80.4">PA15</text>
<text x="81" y="78.5">PB14</text>
<text x="81" y="80.4">PB15</text>
<text x="87.5" y="79.5">28</text>
<text x="236.5" y="79.5">6</text>
<text x="236.5" y="83.2">8</text>
<text x="240.2" y="80.4">OSCI</text>
<text x="266.3" y="82.3">SEG12</text>
<text x="266.3" y="80.4">SEG13</text>
<text x="266.3" y="78.5">SEG14</text>
<text x="273.9" y="83.2">32</text>
<text x="273.9" y="81.3">33</text>
<text x="273.9" y="79.5">34</text>
<text x="57.6" y="85">3</text>
<text x="57.6" y="86.9">4</text>
<text x="61.3" y="84.1">PC13</text>
<text x="61.3" y="86">PC14-OSC32_IN(PC14)</text>
<text x="61.3" y="87.8">PC15-OSC32_OUT(PC15)</text>
<text x="235.7" y="86.9">10</text>
<text x="235.7" y="88.8">11</text>
<text x="236.5" y="85">9</text>
<text x="240.2" y="84.1">VLCD</text>
<text x="240.2" y="86">IRQ#</text>
<text x="240.2" y="87.8">T1</text>
<text x="240.2" y="89.7">T2</text>
<text x="266.3" y="86">SEG10</text>
<text x="266.3" y="84.1">SEG11</text>
<text x="267.2" y="89.7">SEG8</text>
<text x="267.2" y="87.8">SEG9</text>
<text x="273.9" y="88.8">29</text>
<text x="273.9" y="86.9">30</text>
<text x="273.9" y="85">31</text>
<text x="56.7" y="94.4">35</text>
<text x="57.6" y="90.6">5</text>
<text x="57.6" y="92.5">6</text>
<text x="61.3" y="91.6">PF0-OSC_IN(PF0)</text>
<text x="61.3" y="93.4">PF1-OSC_OUT(PF1)</text>
<text x="61.3" y="95.3">PF6</text>
<text x="79.4" y="93.4">BOOT0</text>
<text x="87.5" y="92.5">44</text>
<text x="235.7" y="90.6">12</text>
<text x="235.7" y="92.5">13</text>
<text x="240.2" y="91.6">T3</text>
<text x="240.2" y="93.4">COM0</text>
<text x="267.2" y="93.4">SEG6</text>
<text x="267.2" y="91.6">SEG7</text>
<text x="273.9" y="92.5">27</text>
<text x="273.9" y="90.6">28</text>
<text x="56.7" y="96.2">36</text>
<text x="61.3" y="97.2">PF7</text>
<text x="80.5" y="97.2">NRST</text>
<text x="87.5" y="96.2">7</text>
<text x="244" y="101.7" transform="rotate(-90 244 101.7)">14</text>
<text x="244.9" y="97.2" transform="rotate(-90 244.9 97.2)">COM1</text>
<text x="245.9" y="101.7" transform="rotate(-90 245.9 101.7)">15</text>
<text x="246.8" y="97.2" transform="rotate(-90 246.8 97.2)">COM2</text>
<text x="247.7" y="101.7" transform="rotate(-90 247.7 101.7)">16</text>
<text x="248.7" y="97.2" transform="rotate(-90 248.7 97.2)">COM3</text>
<text x="249.6" y="101.7" transform="rotate(-90 249.6 101.7)">17</text>
<text x="250.5" y="97.2" transform="rotate(-90 250.5 97.2)">COM4</text>
<text x="251.5" y="101.7" transform="rotate(-90 251.5 101.7)">18</text>
<text x="252.4" y="97.2" transform="rotate(-90 252.4 97.2)">COM5</text>
<text x="253.3" y="101.7" transform="rotate(-90 253.3 101.7)">19</text>
<text x="254.3" y="97.2" transform="rotate(-90 254.3 97.2)">COM6</text>
<text x="255.2" y="101.7" transform="rotate(-90 255.2 101.7)">20</text>
<text x="256.1" y="97.2" transform="rotate(-90 256.1 97.2)">COM7</text>
<text x="257.1" y="101.7" transform="rotate(-90 257.1 101.7)">21</text>
<text x="258" y="97.2" transform="rotate(-90 258 97.2)">SEG0</text>
<text x="258.9" y="101.7" transform="rotate(-90 258.9 101.7)">22</text>
<text x="259.8" y="97.2" transform="rotate(-90 259.8 97.2)">SEG1</text>
<text x="260.8" y="101.7" transform="rotate(-90 260.8 101.7)">23</text>
<text x="261.7" y="97.2" transform="rotate(-90 261.7 97.2)">SEG2</text>
<text x="262.6" y="101.7" transform="rotate(-90 262.6 101.7)">24</text>
<text x="263.6" y="97.2" transform="rotate(-90 263.6 97.2)">SEG3</text>
<text x="264.5" y="101.7" transform="rotate(-90 264.5 101.7)">25</text>
<text x="265.4" y="97.2" transform="rotate(-90 265.4 97.2)">SEG4</text>
<text x="266.4" y="101.7" transform="rotate(-90 266.4 101.7)">26</text>
<text x="267.3" y="97.2" transform="rotate(-90 267.3 97.2)">SEG5</text>
</g>
<g font-size="1.5" fill="#0e0e0e">
<text x="32" y="16.2">U2B</text>
<text x="22.6" y="31.1">STM32F030C8T6</text>
<text x="65.5" y="46">U2A STM32F030C8T6</text>
<text x="227.7" y="62.7">TM1622-LQFP52</text>
<text x="236.5" y="60.6">U1</text>
</g>
</svg>
